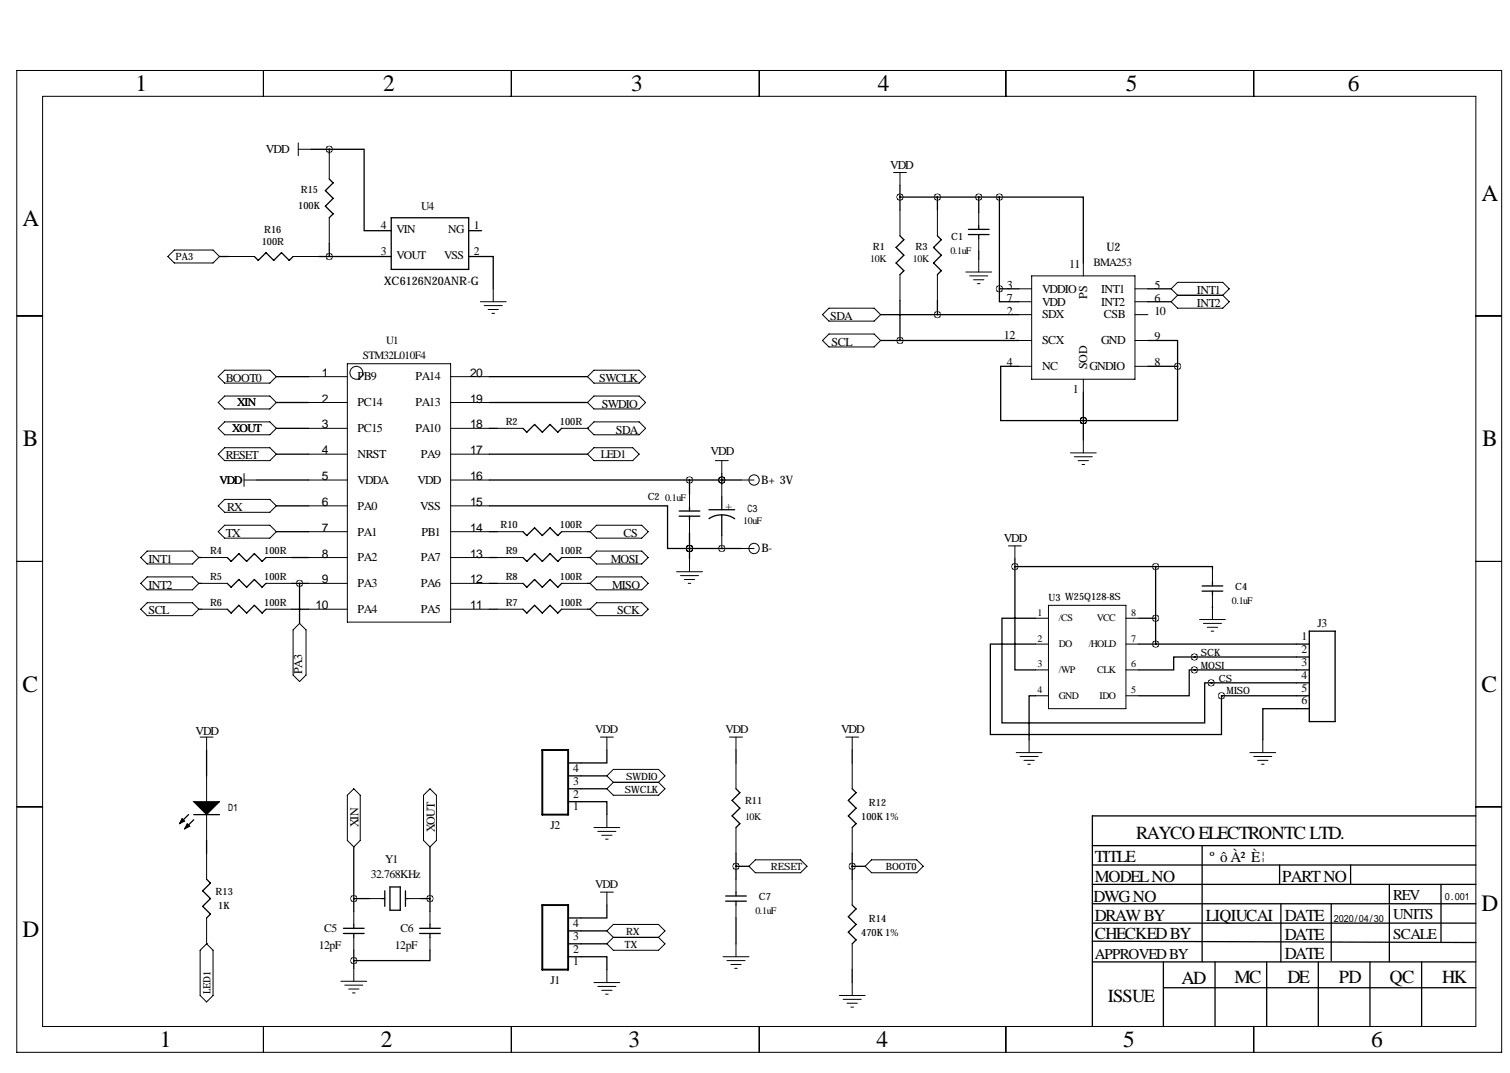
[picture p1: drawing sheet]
<svg xmlns="http://www.w3.org/2000/svg" width="297mm" height="211mm" viewBox="0 0 297 211" stroke-linecap="round" stroke-linejoin="round" font-family="sans-serif">
<g fill="none" stroke="#000" stroke-width=".2">
<path d="M3.3 13.9h292.1v193h-292.1zM8.4 18.9h281.9v182.9h-281.9zM51.8 13.9v5M100.6 13.9v5M149.4 13.9v5M197.9 13.9v5M246.6 13.9v5M58.7 29.4h2.5M58.7 28.1v2.5M64.8 30.1v5.1M175.8 33.9h2.5M177 33.9v2.6"/>
<path d="M34.3 49.2h7.6l1.3 1.2-1.3 1.3h-7.6l-1.3-1.3zM45 50.4h5M57.7 50.4h5M64.8 42.8v5.1M94.5 59.3h5.1M97 56.8v2.5M177 41.3v5.1M177 54v5.1M184.4 41.3v5.1M184.4 54v5.1M190 53.5h5.1M190.8 54.2h3.5"/>
<path d="M191.5 55h2M192.3 55.8h.5M192.5 41.8v2.5M192.5 46.9v2.5M192.5 50.9v2.6M200.4 56.8h2.5M200.4 59.3h2.5M202.9 54.2h20.4v20.4h-20.4zM213.1 51.7v2.5M223.3 56.8h2.5M223.3 59.3h2.5M231.6 58.1l-1.2 1.2 1.2 1.3h8.9l1.3-1.3-1.3-1.2"/>
<path d="M231.6 58.1l-1.2-1.3 1.2-1.3h8.9l1.3 1.3-1.3 1.3M231.6 58.1h8.9M3.3 62.1h5.1M44.2 77.9h8.9l1.3 1.2-1.3 1.3h-8.9l-1.3-1.3zM44.2 72.8h8.9l1.3 1.3-1.3 1.2h-8.9l-1.3-1.2zM60.7 74.1h7.6M60.7 79.1h7.6M68.3 71.5h20.3v50.8h-20.3zM88.6 74.1h7.7M88.6 79.1h7.7M95.2 60.1h3.6M96 60.8h2"/>
<path d="M96.8 61.6h.5M116.8 77.9h8.9l1.3 1.2-1.3 1.3h-8.9l-1.2-1.3zM116.8 72.8h8.9l1.3 1.3-1.3 1.2h-8.9l-1.2-1.2zM161.8 61.9l1.3-1.3h8.9l1.2 1.3-1.2 1.2h-8.9zM163.1 65.7h8.9l1.2 1.2-1.2 1.3h-8.9l-1.3-1.3zM200.4 61.9h2.5M200.4 72h2.5M200.4 66.9h2.5M213.1 74.6v2.5M223.3 61.9h2.5M223.3 72h2.5M223.3 66.9h2.5"/>
<path d="M290.3 62.1h5.1M44.2 82.9h8.9l1.3 1.3-1.3 1.3h-8.9l-1.3-1.3zM44.2 88h8.9l1.3 1.3-1.3 1.3h-8.9l-1.3-1.3zM44.2 98.2h8.9l1.3 1.3-1.3 1.2h-8.9l-1.3-1.2zM48 94.4h2.5M48 93.1v2.5M60.7 84.2h7.6M60.7 89.3h7.6M60.7 94.4h7.6M60.7 99.5h7.6M88.6 84.2h7.7M88.6 89.3h7.7"/>
<path d="M88.6 94.4h7.7M88.6 99.5h7.7M97.8 84.2h5.1M110.5 84.2h5.1M115.6 84.2l1.2-1.3h8.9l1.3 1.3-1.3 1.3h-8.9zM115.6 89.3l1.2-1.3h7.7l1.2 1.3-1.2 1.3h-7.7zM135.6 97.2v2.5M140.7 90.6h2.6M142 90.6v2.5M142 95.1v2.6M145.8 94.4h2.5M210.6 89h5"/>
<path d="M211.3 89.8h3.6M212.1 90.6h2M212.9 91.3h.5M213.1 86.5v2.5M3.3 110.4h5.1M27.7 119.8l1.3-1.3h8.8l1.3 1.3-1.3 1.2h-8.8zM29 113.4h8.8l1.3 1.3-1.3 1.3h-8.8l-1.3-1.3zM29 108.3h8.8l1.3 1.3-1.3 1.3h-8.8l-1.3-1.3zM39.6 109.6h5.1M39.6 114.7h5.1M39.6 119.8h5.1M44.2 103.3h8.9l1.3 1.2-1.3 1.3h-8.9l-1.3-1.3z"/>
<path d="M52.3 109.6h5.1M52.3 114.7h5.1M52.3 119.8h5.1M60.7 104.5h7.6M60.7 109.6h7.6M60.7 114.7h7.6M60.7 119.8h7.6M88.6 104.5h7.7M88.6 109.6h7.7M88.6 114.7h7.7M88.6 119.8h7.7M97.8 104.5h5.1"/>
<path d="M97.8 109.6h5.1M97.8 114.7h5.1M97.8 119.8h5.1M110.5 104.5h5.1M110.5 109.6h5.1M110.5 114.7h5.1M110.5 119.8h5.1M116.1 109.6l1.2-1.3h8.9l1.3 1.3-1.3 1.3h-8.9zM116.1 119.8l1.2-1.3h8.9l1.3 1.3-1.3 1.2h-8.9zM117.3 103.3h8.9l1.3 1.2-1.3 1.3h-8.9l-1.2-1.3zM117.3 113.4h8.9l1.3 1.3-1.3 1.3h-8.9l-1.2-1.3zM133.1 112.4h5.1"/>
<path d="M133.9 113.2h3.5M134.6 113.9h2.1M135.4 114.7h.5M135.6 102.2v2.6M135.6 109.9v2.5M142 105.3v2.5M145.8 107.8h2.5M198.4 107.3h2.5M199.6 107.3v2.6M206.2 119h15.3v20.3h-15.3zM238.5 111.9v2.5M238.5 117v4.8"/>
<path d="M290.3 110.4h5.1M57.7 123.8l1.2-1.2 1.3 1.2v8.9l-1.3 1.3-1.2-1.3zM203.7 121.6h2.5M203.7 126.6h2.5M203.7 131.7h2.5M203.7 136.8h2.5M221.5 121.6h2.5M221.5 126.6h2.5M221.5 131.7h2.5M221.5 136.8h2.5M236 121.8h5M236.7 122.6h3.6"/>
<path d="M237.5 123.3h2M238.3 124.1h.5M3.3 158.6h5.1M39.4 144.9h2.5M40.6 144.9v2.6M40.6 152.5v5.1M68.3 156.4l1.3-1.3 1.3 1.3v8.8l-1.3 1.3-1.3-1.3zM83.3 156.4l1.3-1.3 1.3 1.3v8.8l-1.3 1.3-1.3-1.3zM118.1 144.9h2.5M119.4 144.9v2.6M120.6 153.8l-1.2-1.3 1.2-1.2h8.9l1.3 1.2-1.3 1.3M120.6 153.8h8.9"/>
<path d="M120.6 153.8l-1.2 1.3 1.2 1.3h8.9l1.3-1.3-1.3-1.3M143.5 144.9h2.5M144.8 144.9v2.6M144.8 150v5.1M166.4 144.9h2.5M167.6 144.9v2.6M167.6 150v5.1M199.9 148h5.1M200.7 148.7h3.5M201.4 149.5h2.1M202.2 150.3h.5M202.4 145.4v2.6"/>
<path d="M245.9 148h5.1M246.6 148.7h3.6M247.4 149.5h2M248.2 150.3h.5M248.4 145.4v2.6M290.3 158.6h5.1M40.6 160.2v5M40.6 167.8v5.1M69.6 179.2v2.6M72.6 176.7h2.6M80.3 176.7h2.5M84.6 179.2v2.6"/>
<path d="M116.8 162.7h5.1M117.6 163.5h3.6M118.1 175.4h2.5M118.4 164.2h2M119.1 165h.5M119.4 160.2v2.5M119.4 175.4v2.5M144.8 162.7v5.1M144.8 172.9v2.5M144.8 177.9v2.6M147.3 170.3l1.3-1.2h8.9l1.2 1.2-1.2 1.3h-8.9zM167.6 162.7v5.1"/>
<path d="M167.6 172.9v5M171.4 169.1h8.9l1.3 1.2-1.3 1.3h-8.9l-1.2-1.3zM39.4 186.8l1.2-1.2 1.3 1.2v8.9l-1.3 1.3-1.2-1.3zM40.6 180.5v5.1M67.1 192.9h5M67.8 193.7h3.6M68.6 194.5h2M69.3 195.2h.5M69.6 184.3v2.5M69.6 190.4v2.5M84.6 184.3v2.5M116.8 193.2h5.1"/>
<path d="M117.6 193.9h3.6M118.4 194.7h2M119.1 195.5h.5M119.4 190.6v2.6M120.6 184.3l-1.2-1.3 1.2-1.2h8.9l1.3 1.2-1.3 1.3M120.6 184.3h8.9M120.6 184.3l-1.2 1.3 1.2 1.2h8.9l1.3-1.2-1.3-1.3M142.2 188.1h5.1M143 188.9h3.6M143.8 189.6h2M144.5 190.4h.5M144.8 185.6v2.5"/>
<path d="M165.1 195.7h5.1M165.9 196.5h3.5M166.6 197.2h2.1M167.4 198h.5M167.6 185.6v5M167.6 193.2v2.5M51.8 201.8v5.1M100.6 201.8v5.1M149.4 201.8v5.1M197.9 201.8v5.1M246.6 201.8v5.1"/>
<circle cx="70.1" cy="73.3" r="1.27"/>
<circle cx="148.3" cy="94.4" r="1.02"/>
<circle cx="148.3" cy="107.8" r="1.02"/>
</g>
<g fill="none" stroke="#000" stroke-width=".25">
<path d="M61.2 29.4h3.6M64.8 29.4h6.8v16h5.4M64.8 35.2l.7 .8-1.5 1.5 1.5 1.5-1.5 1.5 1.5 1.6-.7 .7M64.8 29.4v.7M177 36.5v4.8M177 38.7h19.6M184.4 38.7v2.6M192.5 38.7v3.1M196.6 38.7h16.5v13M196.6 38.7v18.1M43.2 50.4h1.8M50 50.4l.8 .8 1.5-1.5 1.5 1.5 1.6-1.5 1.5 1.5 .8-.8"/>
<path d="M62.7 50.4h14.3M64.8 47.9v2.5M77 42.8h15.2v10.2h-15.2zM92.2 50.4h4.8v6.4M92.2 45.4h2.5M177 46.4l.8 .7-1.5 1.6 1.5 1.5-1.5 1.5 1.5 1.5-.8 .8M177 59.1v7.8M184.4 59.1v2.8M184.4 46.4l.8 .7-1.6 1.6 1.6 1.5-1.6 1.5 1.6 1.5-.8 .8M190.5 45.1h4.1M190.5 46.1h4.1M192.5 44.3v.8"/>
<path d="M192.5 46.1v.8M192.5 49.4v1.5M196.6 56.8v2.5h3.8M196.6 56.8h3.8M225.8 56.8h4.6M225.8 59.3h4.6M54.4 79.1h6.3M54.4 74.1h6.3M96.3 79.1h19.3M96.3 74.1h19.3M173.2 61.9h27.2M173.2 66.9h27.2"/>
<path d="M200.4 72h-3.6v10.7h16.3M213.1 77.1v9.4M225.8 66.9h5.8v5.1M225.8 72h5.8M231.6 72v10.7h-18.5M50.5 94.4h10.2M54.4 84.2h6.3M54.4 89.3h6.3M54.4 99.5h6.3M96.3 99.5h35v8.3h4.3M96.3 84.2h1.5M96.3 89.3h19.3"/>
<path d="M96.3 94.4h45.7M102.9 84.2l.7 .8 1.6-1.5 1.5 1.5 1.5-1.5 1.5 1.5 .8-.8M115.6 84.2h.1M135.6 94.4v2.8M135.6 99.7v.8M142 94.4h.1M142 94.4h3.8M142 94.4v.7M142 93.1v1.3M142 97.7v2.5M213.1 82.7h.1M39.1 119.8h.5"/>
<path d="M39.1 114.7h.5M39.1 109.6h.5M44.7 109.6l.8 .8 1.5-1.5 1.5 1.5 1.5-1.5 1.6 1.5 .7-.8M44.7 114.7l.8 .8 1.5-1.6 1.5 1.6 1.5-1.6 1.6 1.6 .7-.8M44.7 119.8l.8 .7 1.5-1.5 1.5 1.5 1.5-1.5 1.6 1.5 .7-.7M54.4 104.5h6.3M57.4 119.8h3.3M57.4 114.7h3.3M57.4 109.6h3.3M58.9 114.7v7.9M96.3 104.5h1.5M96.3 119.8h1.5"/>
<path d="M96.3 114.7h1.5M96.3 109.6h1.5M102.9 119.8l.7 .7 1.6-1.5 1.5 1.5 1.5-1.5 1.5 1.5 .8-.7M102.9 114.7l.7 .8 1.6-1.6 1.5 1.6 1.5-1.6 1.5 1.6 .8-.8M102.9 109.6l.7 .8 1.6-1.5 1.5 1.5 1.5-1.5 1.5 1.5 .8-.8M102.9 104.5l.7 .8 1.6-1.5 1.5 1.5 1.5-1.5 1.5 1.5 .8-.8M115.6 104.5h.5M115.6 119.8h.5M115.6 114.7h.5M115.6 109.6h.5M133.6 100.5h4.1M133.6 101.5h4.1"/>
<path d="M135.6 104.8v3M135.6 107.8h.1M135.6 101.5v.7M135.6 107.8v2.1M135.6 107.8h10.2M139.4 100.2h5.1M139.5 102a4.6 4.6 0 0 1 5 0M142 107.8h.1M142 101.2v4.1M199.6 111.4v20.3h4.1M199.6 109.9v1.5M199.6 111.4h27.7"/>
<path d="M227.3 111.4h11.2v.5M227.3 111.4v15.2M236.5 115.2h4M236.5 116.2h4M238.5 114.4v.8M238.5 116.2v.8M238.5 119.3v.2M203.7 136.8h-1.3v8.6M203.7 121.6h-6.6v20.5h39.9v-7.8h1.3M203.7 126.6h-8.9v17.8h45.5v-7.6M224 126.6h33.6M224 121.6h3.3"/>
<path d="M234.9 129.2h-4v2.5h-6.9M234.9 131.7h-1v5.1h-9.9M234.9 129.2h.1M234.9 131.7h.1M234.9 129.2h22.7M234.9 131.7h22.7M238.3 134.3h.1M238.3 134.3h19.3M240.3 136.8h.1M240.3 136.8h17.3M257.6 139.3h-9.2v6.1M257.6 124.1h5v17.8h-5z"/>
<path d="M40.6 147.5v5M111.8 157.6h7.6v2.6M111.8 155.1h7.6M111.8 152.5h7.6M119.4 147.5v2.5h-7.6M144.8 155.1l.7 .7-1.5 1.6 1.5 1.5-1.5 1.5 1.5 1.5-.7 .8M144.8 147.5v2.5M167.6 155.1l.8 .7-1.5 1.6 1.5 1.5-1.5 1.5 1.5 1.5-.8 .8M167.6 147.5v2.5M37.1 160.2l-1.8 1.7M38.1 161.2l-1.8 1.8M38.1 160.2h5.1"/>
<path d="M40.6 172.9l.8 .7-1.5 1.5 1.5 1.6-1.5 1.5 1.5 1.5-.8 .8M40.6 165.2v2.6M69.6 176.7h3M69.6 166.5v12.7M75.2 176.7h.5M75.7 175.1v3.1M76.7 174.4h2v4.6h-2zM79.8 175.1v3.1M79.8 176.7h.5M82.8 176.7h1.8M84.6 166.5v12.7M119.4 177.9v2.6h-7.6"/>
<path d="M142.7 176.2h4.1M142.7 177.2h4.1M144.8 167.8v5.1M144.8 175.4v.8M144.8 177.2v.7M144.8 170.3h2.5M167.6 177.9l.8 .8-1.5 1.5 1.5 1.6-1.5 1.5 1.5 1.5-.8 .8M167.6 170.3h2.6M167.6 167.8v5.1M214.9 166.3h75.4M214.9 173.9h75.4M214.9 170.1h75.4"/>
<path d="M214.9 177.7h75.4M236.5 166.3v22.8M251.7 170.1v3.8M252 177.7v11.4M261.9 177.7v11.2M265.7 170.1v3.8M273.3 173.9v3.8M273.3 177.9v11.2M283.5 173.9v11.4M290.3 160.4h-75.4v41.4M40.6 185.6h.1M67.6 182.5h4"/>
<path d="M67.6 183.5h4M69.6 181.8v.7M69.6 183.5v.8M69.6 186.8v3.6M82.5 182.5h4.1M82.5 183.5h4.1M84.6 186.8v2.1h-15M84.6 181.8v.7M84.6 183.5v.8M111.8 188.1h7.6v2.5M111.8 185.6h7.6M111.8 183h7.6"/>
<path d="M144.8 180.5v5.1M167.6 190.6v2.6M214.9 189.1h75.4M214.9 185.1l75.4 .2M214.9 181.5h75.4M228.9 189.1v12.7M228.9 194.2h61.4M239 189.1v12.7M249.2 189.1v12.7M259.3 189.1v12.7M269.5 189.1v12.7M279.7 189.1v12.7"/>
</g>
<path d="M106.7 147.5h5.1v12.7h-5.1zM106.7 177.9h5.1v12.7h-5.1z" fill="none" stroke="#000" stroke-width=".38"/>
<path d="M38.1 157.6h5.1l-2.6 2.6zM35.8 160.9l.5 .5-1 .5zM36.8 161.9l.5 .5-1 .6z" fill="#000" stroke="#000" stroke-width=".2"/>
<path d="M144.7 170.3a.05 .05 0 0 0 .1 0 .05 .05 0 0 0-.1 0zM167.6 170.3a.05 .05 0 0 0 .1 0 .05 .05 0 0 0-.1 0zM84.5 176.7a.05 .05 0 0 0 .1 0 .05 .05 0 0 0-.1 0zM64.7 50.4a.05 .05 0 0 0 .1 0 .05 .05 0 0 0-.1 0zM64.7 29.4a.05 .05 0 0 0 .1 0 .05 .05 0 0 0-.1 0zM227.3 126.6a.05 .05 0 0 0 .1 0 .05 .05 0 0 0-.1 0zM227.3 121.6a.05 .05 0 0 0 .1 0 .05 .05 0 0 0-.1 0zM199.6 111.4a.05 .05 0 0 0 .1 0 .05 .05 0 0 0-.1 0zM227.3 111.4a.05 .05 0 0 0 .1 0 .05 .05 0 0 0-.1 0zM234.9 129.2a.05 .05 0 0 0 .1 0 .05 .05 0 0 0-.1 0zM234.9 131.7a.05 .05 0 0 0 .1 0 .05 .05 0 0 0-.1 0zM238.2 134.3a.05 .05 0 0 0 .1 0 .05 .05 0 0 0-.1 0zM240.2 136.8a.05 .05 0 0 0 .1 0 .05 .05 0 0 0-.1 0zM213.1 82.7a.05 .05 0 0 0 .1 0 .05 .05 0 0 0-.1 0zM213.1 82.7a.05 .05 0 0 0 .1 0 .05 .05 0 0 0-.1 0zM231.6 72a.05 .05 0 0 0 .1 0 .05 .05 0 0 0-.1 0zM177 66.9a.05 .05 0 0 0 .1 0 .05 .05 0 0 0-.1 0zM177 38.7a.05 .05 0 0 0 .1 0 .05 .05 0 0 0-.1 0zM192.5 38.7a.05 .05 0 0 0 .1 0 .05 .05 0 0 0-.1 0zM58.9 114.7a.05 .05 0 0 0 .1 0 .05 .05 0 0 0-.1 0zM135.6 107.8a.05 .05 0 0 0 .1 0 .05 .05 0 0 0-.1 0zM135.6 107.8a.05 .05 0 0 0 .1 0 .05 .05 0 0 0-.1 0zM135.6 94.4a.05 .05 0 0 0 .1 0 .05 .05 0 0 0-.1 0zM141.9 94.4a.05 .05 0 0 0 .1 0 .05 .05 0 0 0-.1 0zM141.9 94.4a.05 .05 0 0 0 .1 0 .05 .05 0 0 0-.1 0zM141.9 107.8a.05 .05 0 0 0 .1 0 .05 .05 0 0 0-.1 0z" fill="#000" stroke="#000" stroke-width="1.3"/>
<g font-size="4.6">
<text x="26.6" y="17.9">1</text>
<text x="75.4" y="17.9">2</text>
<text x="124.2" y="17.9">3</text>
<text x="172.7" y="17.9">4</text>
<text x="221.5" y="17.9">5</text>
<text x="265.1" y="17.9">6</text>
<text x="291.4" y="39.4">A</text>
<text x="4.4" y="44.5">A</text>
<text x="4.5" y="87.7">B</text>
<text x="291.5" y="87.7">B</text>
<text x="4.4" y="136">C</text>
<text x="291.4" y="136">C</text>
<text x="291.4" y="179.1">D</text>
<text x="4.4" y="184.2">D</text>
<text x="31.5" y="205.8">1</text>
<text x="74.9" y="205.8">2</text>
<text x="123.7" y="205.8">3</text>
<text x="172.4" y="205.8">4</text>
<text x="220.9" y="205.8">5</text>
<text x="269.7" y="205.8">6</text>
</g>
<g font-size="3.6">
<text x="223.5" y="165">RAYCO ELECTRONTC LTD.</text>
<text x="217.9" y="197">ISSUE</text>
<text x="232.4" y="193.4">AD</text>
<text x="242.8" y="193.2">MC</text>
<text x="253.2" y="193.2">DE</text>
<text x="263.4" y="193.2">PD</text>
<text x="273.3" y="193.2">QC</text>
<text x="283.7" y="193.2">HK</text>
</g>
<g font-size="3.3">
<text x="215.4" y="169.6">TITLE</text>
<text x="215.4" y="173.4">MODEL NO</text>
<text x="252.2" y="173.4">PART NO</text>
<text x="215.1" y="177.4">DWG NO</text>
<text x="215.4" y="181">DRAW BY</text>
<text x="215.4" y="184.5">CHECKED BY</text>
<text x="237.2" y="181">LIQIUCAI</text>
<text x="252.7" y="181">DATE</text>
<text x="252.7" y="184.8">DATE</text>
<text x="252.7" y="188.6">DATE</text>
</g>
<g font-size="3">
<text x="238" y="169.6">ºôÀ²È¦</text>
<text x="274.1" y="176.9">REV</text>
<text x="274.1" y="180.7">UNITS</text>
<text x="274.1" y="184.5">SCALE</text>
<text x="215.4" y="188.6">APPROVED BY</text>
</g>
<g font-size="2.4">
<text x="52.3" y="30.1">VDD</text>
<text x="175.1" y="33.2">VDD</text>
<text x="210.3" y="52.7">11</text>
<text x="198.1" y="56.8">3</text>
<text x="198.1" y="59.3">7</text>
<text x="205" y="57.5">VDDIO</text>
<text x="213.9" y="58.7" transform="rotate(-90 213.9 58.7)">PS</text>
<text x="216.6" y="57.5">INT1</text>
<text x="227.1" y="56.8">5</text>
<text x="227.1" y="59.3">6</text>
<text x="235.5" y="57.8">INT1</text>
<text x="163.3" y="62.9">SDA</text>
<text x="198.1" y="61.9">2</text>
<text x="205" y="62.6">SDX</text>
<text x="205" y="60.1">VDD</text>
<text x="216.6" y="60.1">INT2</text>
<text x="217.2" y="62.6">CSB</text>
<text x="227.1" y="61.9">10</text>
<text x="235.5" y="60.3">INT2</text>
<text x="163.6" y="68">SCL</text>
<text x="197.5" y="66.7">12</text>
<text x="205" y="67.7">SCX</text>
<text x="216.6" y="67.7">GND</text>
<text x="227.1" y="66.9">9</text>
<text x="44.4" y="75.1">BOOT0</text>
<text x="63.3" y="74.1">1</text>
<text x="70.4" y="74.8">PB9</text>
<text x="81.7" y="74.8">PA14</text>
<text x="92.5" y="74.1">20</text>
<text x="117.9" y="75.1">SWCLK</text>
<text x="198.1" y="72">4</text>
<text x="205" y="72.8">NC</text>
<text x="211.1" y="77.3">1</text>
<text x="213.9" y="72.5" transform="rotate(-90 213.9 72.5)">SOD</text>
<text x="214.3" y="72.8">GNDIO</text>
<text x="227.1" y="72">8</text>
<text x="63.3" y="79.1">2</text>
<text x="70.4" y="79.9">PC14</text>
<text x="81.7" y="79.9">PA13</text>
<text x="92.5" y="79.1">19</text>
<text x="118.4" y="80.2">SWDIO</text>
<text x="63.3" y="84.2">3</text>
<text x="63.3" y="89.3">4</text>
<text x="70.4" y="85">PC15</text>
<text x="81.7" y="85">PA10</text>
<text x="92.5" y="84.2">18</text>
<text x="92.5" y="89.3">17</text>
<text x="121.2" y="85.2">SDA</text>
<text x="139.8" y="89.5">VDD</text>
<text x="44.4" y="90.3">RESET</text>
<text x="63.3" y="94.4">5</text>
<text x="70.4" y="90">NRST</text>
<text x="70.4" y="95.1">VDDA</text>
<text x="82.1" y="95.1">VDD</text>
<text x="82.8" y="90">PA9</text>
<text x="92.5" y="94.4">16</text>
<text x="44.7" y="100.5">RX</text>
<text x="63.3" y="99.5">6</text>
<text x="70.4" y="100.2">PA0</text>
<text x="82.7" y="100.2">VSS</text>
<text x="92.5" y="99.5">15</text>
<text x="44.4" y="105.6">TX</text>
<text x="63.3" y="104.5">7</text>
<text x="70.4" y="105.3">PA1</text>
<text x="82.9" y="105.3">PB1</text>
<text x="92.5" y="104.5">14</text>
<text x="122.7" y="105.6">CS</text>
<text x="197.4" y="106.6">VDD</text>
<text x="29.2" y="110.6">INT1</text>
<text x="63.3" y="109.6">8</text>
<text x="70.4" y="110.4">PA2</text>
<text x="82.8" y="110.4">PA7</text>
<text x="92.5" y="109.6">13</text>
<text x="120.1" y="110.6">MOSI</text>
<text x="29.2" y="115.7">INT2</text>
<text x="62.1" y="119.8">10</text>
<text x="63.3" y="114.7">9</text>
<text x="70.4" y="115.4">PA3</text>
<text x="82.8" y="115.4">PA6</text>
<text x="92.5" y="114.7">12</text>
<text x="92.5" y="119.8">11</text>
<text x="120.4" y="115.7">MISO</text>
<text x="29.2" y="120.8">SCL</text>
<text x="70.4" y="120.5">PA4</text>
<text x="82.8" y="120.5">PA5</text>
<text x="121.4" y="120.8">SCK</text>
<text x="59.4" y="132.5" transform="rotate(-90 59.4 132.5)">PA3</text>
<text x="38.4" y="144.4">VDD</text>
<text x="165.4" y="144.2">VDD</text>
<text x="70.5" y="162.6" transform="rotate(-90 70.5 162.6)">XIN</text>
<text x="85.5" y="163.7" transform="rotate(-90 85.5 163.7)">XOUT</text>
</g>
<g font-size="2.3">
<text x="82.8" y="41.2">U4</text>
<text x="74.9" y="45.1">4</text>
<text x="78" y="45.8">VIN</text>
<text x="88.2" y="45.8">NG</text>
<text x="93.2" y="45.1">1</text>
<text x="74.9" y="50.2">3</text>
<text x="78" y="50.9">VOUT</text>
<text x="87.4" y="50.9">VSS</text>
<text x="93.2" y="50.2">2</text>
<text x="217.7" y="49.4">U2</text>
<text x="75.6" y="56.1">XC6126N20ANR-G</text>
<text x="46.7" y="79.9">XIN</text>
<text x="45.7" y="84.9">XOUT</text>
<text x="43.2" y="95.1">VDD</text>
<text x="118.2" y="90">LED1</text>
<text x="149.8" y="95.1">B+ 3V</text>
<text x="142.7" y="100.2">+</text>
<text x="149.8" y="108.6">B-</text>
<text x="256" y="125.8">1</text>
<text x="259.2" y="123.3">J3</text>
<text x="256" y="128.3">2</text>
<text x="256" y="130.9">3</text>
<text x="256" y="133.4">4</text>
<text x="256" y="136">5</text>
<text x="256" y="138.5">6</text>
<text x="117.1" y="144.2">VDD</text>
<text x="142.7" y="144.2">VDD</text>
<text x="112.8" y="154.3">3</text>
<text x="112.8" y="151.7">4</text>
<text x="112.8" y="159.3">1</text>
<text x="112.8" y="156.8">2</text>
<text x="108.3" y="162.9">J2</text>
<text x="72.9" y="172.6">32.768KHz</text>
<text x="75.8" y="169.7">Y1</text>
<text x="117.1" y="174.6">VDD</text>
<text x="63.8" y="183.2">C5</text>
<text x="78.8" y="183.2">C6</text>
<text x="112.8" y="184.7">3</text>
<text x="112.8" y="182.2">4</text>
<text x="62.7" y="186.6">12pF</text>
<text x="77.7" y="186.6">12pF</text>
<text x="112.8" y="189.8">1</text>
<text x="112.8" y="187.3">2</text>
<text x="108.3" y="193.4">J1</text>
</g>
<g font-size="2.2">
<text x="215.1" y="52.2">BMA253</text>
<text x="71.4" y="70.5">STM32L010F4</text>
<text x="75.9" y="67.7">U1</text>
</g>
<g font-size="2">
<text x="58.7" y="41">100K</text>
<text x="59.2" y="38">R15</text>
<text x="52" y="45.9">R16</text>
<text x="187.1" y="47.2">C1</text>
<text x="34.5" y="51.2">PA3</text>
<text x="51.5" y="48.2">100R</text>
<text x="171.2" y="51.4">10K</text>
<text x="171.7" y="49.2">R1</text>
<text x="179.6" y="51.4">10K</text>
<text x="180.1" y="49.2">R3</text>
<text x="187" y="49.9">0.1uF</text>
<text x="99.5" y="83.5">R2</text>
<text x="110.2" y="83.5">100R</text>
<text x="127.4" y="98.2">C2</text>
<text x="130.8" y="98.4">0.1uF</text>
<text x="147.1" y="100.7">C3</text>
<text x="98.5" y="103.8">R10</text>
<text x="110.2" y="103.8">100R</text>
<text x="146.2" y="103">10uF</text>
<text x="41.3" y="108.9">R4</text>
<text x="41.3" y="114">R5</text>
<text x="52" y="108.9">100R</text>
<text x="52" y="114">100R</text>
<text x="99.5" y="114">R8</text>
<text x="99.5" y="108.9">R9</text>
<text x="110.2" y="114">100R</text>
<text x="110.2" y="108.9">100R</text>
<text x="41.3" y="119.1">R6</text>
<text x="52" y="119.1">100R</text>
<text x="99.5" y="119.1">R7</text>
<text x="110.2" y="119.1">100R</text>
<text x="206.2" y="118.3">U3 W25Q128-8S</text>
<text x="242.3" y="118.8">0.1uF</text>
<text x="243" y="116">C4</text>
<text x="204.1" y="121">1</text>
<text x="208.3" y="122.2">/CS</text>
<text x="215.7" y="122.2">VCC</text>
<text x="222.5" y="121">8</text>
<text x="204.1" y="126.1">2</text>
<text x="204.1" y="131.2">3</text>
<text x="208.3" y="127.3">DO</text>
<text x="214.2" y="127.3">/HOLD</text>
<text x="222.5" y="131.2">6</text>
<text x="222.5" y="126.1">7</text>
<text x="236.2" y="128.9">SCK</text>
<text x="236.2" y="131.5">MOSI</text>
<text x="204.1" y="136.3">4</text>
<text x="208.3" y="132.3">/WP</text>
<text x="208.3" y="137.4">GND</text>
<text x="215.8" y="132.3">CLK</text>
<text x="216.3" y="137.4">IDO</text>
<text x="222.5" y="136.3">5</text>
<text x="239.8" y="134">CS</text>
<text x="241.3" y="136.5">MISO</text>
<text x="122.9" y="155.8">SWCLK</text>
<text x="123.2" y="153.3">SWDIO</text>
<text x="44.9" y="159.4">D1</text>
<text x="146.6" y="158.1">R11</text>
<text x="146.6" y="161.2">10K</text>
<text x="169.4" y="161.2">100K 1%</text>
<text x="170.9" y="158.4">R12</text>
<text x="151.6" y="171.1">RESET</text>
<text x="174.2" y="171.1">BOOT0</text>
<text x="42.4" y="175.9">R13</text>
<text x="42.9" y="178.7">1K</text>
<text x="148.6" y="179.7">0.1uF</text>
<text x="149.3" y="177">C7</text>
<text x="284.2" y="176.9">0.001</text>
<text x="123.2" y="183.8">RX</text>
<text x="169.4" y="184">470K 1%</text>
<text x="170.9" y="181.2">R14</text>
<text x="262.4" y="181.2">2020/04/30</text>
<text x="122.9" y="186.3">TX</text>
<text x="41.4" y="195.5" transform="rotate(-90 41.4 195.5)">LED1</text>
</g>
</svg>
